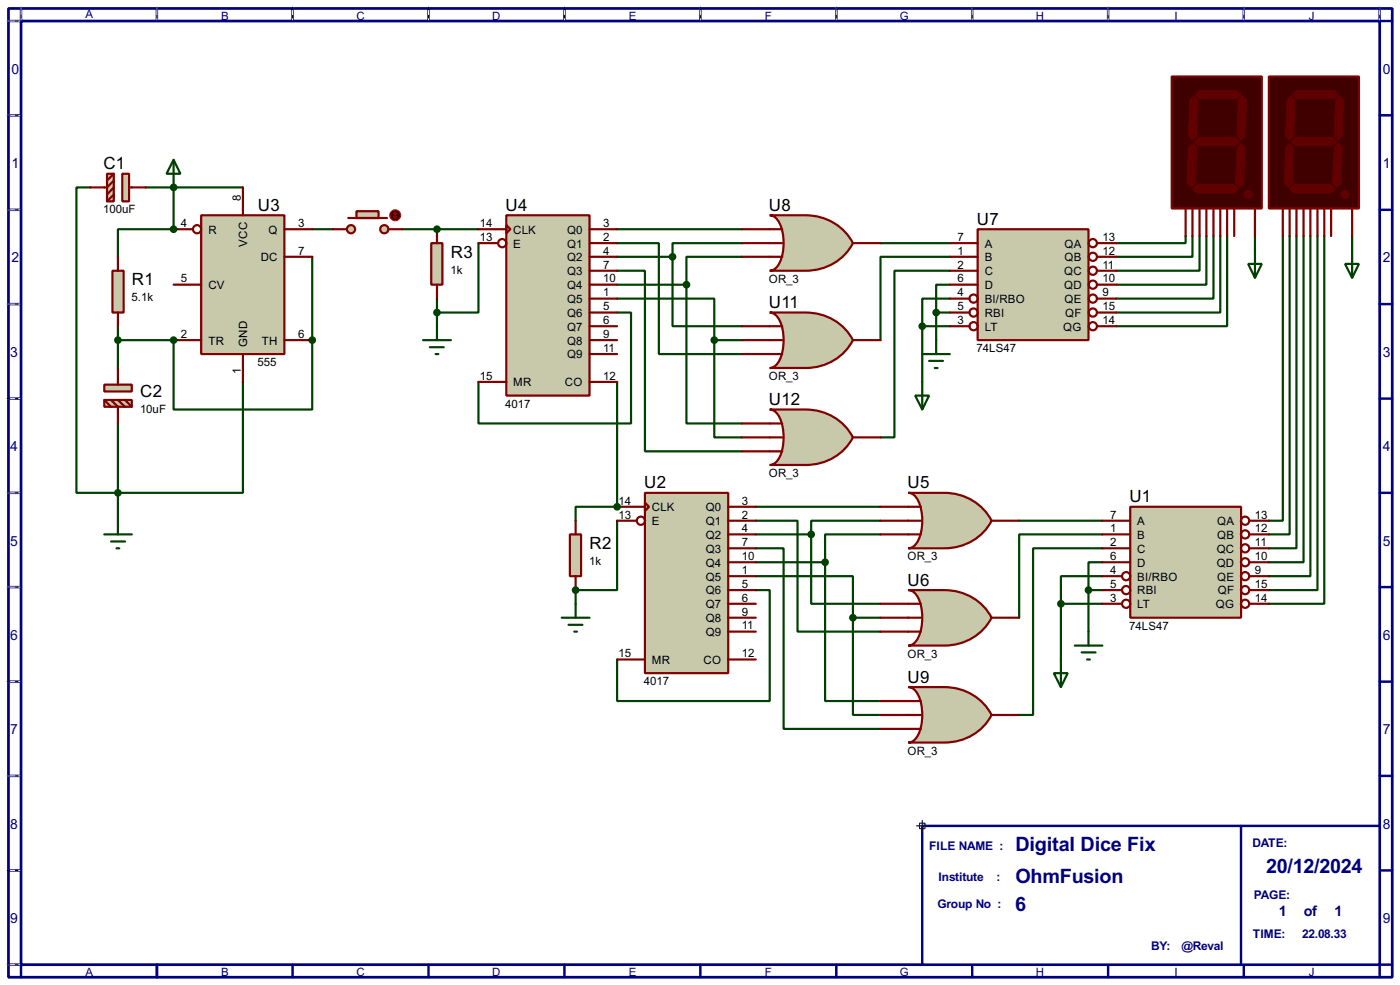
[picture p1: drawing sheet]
<svg xmlns="http://www.w3.org/2000/svg" width="256mm" height="180mm" viewBox="0 0 256 180" stroke-linecap="round" stroke-linejoin="round" font-family="sans-serif">
<path d="M1.6 1.6h253.5v177.3h-253.5zM3.9 3.9h248.9v172.7h-248.9z" fill="none" stroke="#000080" stroke-width=".5"/>
<g fill="none" stroke="#000080" stroke-width=".45">
<path d="M3.9 1.6v2.3h-2.3M28.8 1.6v2.3M53.6 1.6v2.3M78.5 1.6v2.3M103.4 1.6v2.3M128.3 1.6v2.3M153.2 1.6v2.3M178.1 1.6v2.3M203 1.6v2.3M227.9 1.6v2.3M252.8 1.6v2.3h2.3M1.6 21.1h2.3"/>
<path d="M1.6 38.4h2.3M252.8 21.1h2.3M252.8 38.4h2.3M1.6 55.7h2.3M252.8 55.7h2.3M1.6 73h2.3M252.8 73h2.3M1.6 90.2h2.3M252.8 90.2h2.3M1.6 107.5h2.3M252.8 107.5h2.3M1.6 124.8h2.3"/>
<path d="M252.8 124.8h2.3M1.6 142h2.3M1.6 159.3h2.3M252.8 142h2.3M252.8 159.3h2.3M1.6 176.6h2.3v2.3M28.8 176.6v2.3M53.6 176.6v2.3M78.5 176.6v2.3M103.4 176.6v2.3M128.3 176.6v2.3M153.2 176.6v2.3"/>
<path d="M178.1 176.6v2.3M203 176.6v2.3M227.9 176.6v2.3M255.1 176.6h-2.3v2.3"/>
</g>
<g fill="none" stroke="#fff" stroke-width=".18">
<path d="M1.3 3.9h2.3M3.9 1.3v2.3M28.8 1.3v2.3M53.6 1.3v2.3M78.5 1.3v2.3M103.4 1.3v2.3M128.3 1.3v2.3M153.2 1.3v2.3M178.1 1.3v2.3M203 1.3v2.3M227.9 1.3v2.3M252.8 1.3v2.3"/>
<path d="M1.3 21.1h2.3M1.3 38.4h2.3M1.3 55.7h2.3M1.3 73h2.3M1.3 90.2h2.3M1.3 107.5h2.3M1.3 124.8h2.3M1.3 142h2.3M1.3 159.3h2.3M1.3 176.6h2.3"/>
</g>
<g fill="none" stroke="#000" stroke-width=".18" stroke-dasharray=".5 1">
<path d="M1.3 3.9h2.3M3.9 1.3v2.3M28.8 1.3v2.3M53.6 1.3v2.3M78.5 1.3v2.3M103.4 1.3v2.3M128.3 1.3v2.3M153.2 1.3v2.3M178.1 1.3v2.3M203 1.3v2.3M227.9 1.3v2.3M252.8 1.3v2.3"/>
<path d="M1.3 21.1h2.3M1.3 38.4h2.3M1.3 55.7h2.3M1.3 73h2.3M1.3 90.2h2.3M1.3 107.5h2.3M1.3 124.8h2.3M1.3 142h2.3M1.3 159.3h2.3M1.3 176.6h2.3"/>
</g>
<path d="M169 151.2h83.8v25.4h-83.8z" fill="#fff" stroke="#000080" stroke-width=".45"/>
<path d="M167.9 151.2h2.1M168.5 150.7h1v1h-1zM169 150.2v2" fill="none" stroke="#000040" stroke-width=".2"/>
<path d="M227.4 151.2v25.4" fill="none" stroke="#000080" stroke-width=".45"/>
<g fill="none" stroke="#004000" stroke-width=".4">
<path d="M57.2 47v15.3M113.1 57.2h2.5v20.3h-27.9v-7.6M113.1 44.5h7.6v20.3h15.2M113.1 49.6h5.1v33h17.7M113.1 54.7h17.8v7.6M113.1 42h22.8M113.1 52.1h12.7M113.1 47h10.1M123.2 47v12.7h12.7M125.8 52.1v25.4h10.1M135.9 47h-10.1v5.1M135.9 44.5h-12.7v2.5"/>
<path d="M161.3 44.5h12.7M169 59.7h5M169 59.7v10.2M171.5 57.2h2.5M171.5 57.2v5.1M174 52.1h-2.5v5.1M174 54.7h-5v5M174 47h-12.7v15.3M174 49.6h-10.1v30.5h-2.6M130.9 62.3v17.8h5M130.9 62.3h5"/>
</g>
<circle cx="57.2" cy="62.3" r=".2" fill="#004000"/>
<path d="M31.8 62.3v12.7h25.4v-12.7" fill="none" stroke="#004000" stroke-width=".4"/>
<g fill="#004000">
<circle cx="31.8" cy="62.3" r=".2"/>
<circle cx="31.8" cy="42" r=".2"/>
</g>
<path d="M21.6 59.7v7.7M31.8 42h-10.2v5M21.6 62.3h10.2" fill="none" stroke="#004000" stroke-width=".4"/>
<circle cx="31.8" cy="34.3" r=".2" fill="#004000"/>
<g fill="none" stroke="#004000" stroke-width=".4">
<path d="M44.5 34.3h-12.7v7.7M57.2 42h3.8M80.1 42h7.6M217.2 43.2v1.3h-12.7M218.5 43.2v3.8h-14M219.8 43.2v6.4h-15.3M221 43.2v8.9h-16.5M222.3 43.2v11.5h-17.8M223.6 43.2v14h-19.1M224.8 43.2v16.5h-20.3M229.9 43.2v2.6M235 43.2v52.1h-2.5"/>
<path d="M236.3 43.2v54.6h-3.8M237.5 43.2v57.2h-5M238.8 43.2v59.7h-6.3M240.1 43.2v62.3h-7.6M241.4 43.2v64.8h-8.9M242.6 43.2v67.3h-10.1M247.7 43.2v2.6M44.5 69.9v20.3h-22.9v-12.7M138.5 95.3h7.6v20.3h15.2M138.5 92.8h22.8M138.5 97.8h10.1M148.6 97.8v12.7h12.7"/>
<path d="M161.3 97.8h-10.1v5.1M161.3 95.3h-12.7v2.5M186.7 95.3h15.3M202 97.8h-15.3v15.3M138.5 108h2.5v20.3h-27.9v-7.6M138.5 100.4h5.1v33h17.7M138.5 105.5h17.8v7.6M138.5 102.9h12.7M151.2 102.9v25.4h10.1M156.3 113.1v17.8h5M156.3 113.1h5M194.4 110.5v10.2"/>
<path d="M194.4 110.5h7.6M199.4 108v7.6M199.4 108h2.6M202 100.4h-12.7v30.5h-2.6M202 102.9h-2.6v5.1M202 105.5h-7.6v5"/>
</g>
<circle cx="80.1" cy="42" r=".2" fill="#004000"/>
<path d="M73.7 42h6.4M113.1 95.3v12.7h-7.6" fill="none" stroke="#004000" stroke-width=".4"/>
<circle cx="105.5" cy="108" r=".2" fill="#004000"/>
<path d="M113.1 92.8h-7.6v2.5M105.5 108v2.5" fill="none" stroke="#004000" stroke-width=".4"/>
<circle cx="113.1" cy="92.8" r=".2" fill="#004000"/>
<path d="M16.6 34.3h-2.6v55.9h7.6v5.1M26.7 34.3h5.1M80.1 54.7v5M87.7 44.5v12.7h-7.6M113.1 69.9v22.9" fill="none" stroke="#004000" stroke-width=".4"/>
<path d="M79 44.5h2.1v7.6h-2.1z" fill="#c8c8aa" stroke="#800000" stroke-width=".4"/>
<path d="M80.1 42v2.5M80.1 52.1v2.6" fill="none" stroke="#800000" stroke-width=".4"/>
<path d="M92.8 39.4h15.2v33h-15.2z" fill="#c8c8aa" stroke="#800000" stroke-width=".4"/>
<g fill="none" stroke="#800000" stroke-width=".4">
<path d="M87.7 42h5.1M87.7 44.5h3.5M92.8 41.2l.7 .8-.7 .7zM108 42h5.1M108 44.5h5.1M108 47h5.1M108 49.6h5.1M108 52.1h5.1M108 54.7h5.1M108 57.2h5.1M108 59.7h5.1M87.7 69.9h5.1"/>
<path d="M108 69.9h5.1M108 62.3h5.1M108 64.8h5.1"/>
<circle cx="92" cy="44.5" r=".75"/>
</g>
<path d="M179.1 42h20.3v20.3h-20.3z" fill="#c8c8aa" stroke="#800000" stroke-width=".4"/>
<g fill="none" stroke="#800000" stroke-width=".4">
<path d="M174 44.5h5.1M174 47h5.1M174 49.6h5.1M174 52.1h5.1M174 54.7h3.6M174 57.2h3.6M174 59.7h3.6M201 44.5h3.5M201 47h3.5M201 49.6h3.5M201 52.1h3.5M201 54.7h3.5"/>
<path d="M201 57.2h3.5M201 59.7h3.5"/>
<circle cx="178.3" cy="54.7" r=".75"/>
<circle cx="178.3" cy="57.2" r=".75"/>
<circle cx="178.3" cy="59.7" r=".75"/>
<circle cx="200.2" cy="54.7" r=".75"/>
<circle cx="200.2" cy="57.2" r=".75"/>
<circle cx="200.2" cy="59.7" r=".75"/>
<circle cx="200.2" cy="52.1" r=".75"/>
<circle cx="200.2" cy="44.5" r=".75"/>
<circle cx="200.2" cy="49.6" r=".75"/>
<circle cx="200.2" cy="47" r=".75"/>
</g>
<path d="M167.7 72.4h2.5l-1.2 2.6zM169 64.8h5M169 69.9v5.1M170.2 66.1h2.6M171.3 67.4h.5M171.5 62.3v2.5" fill="none" stroke="#004000" stroke-width=".4"/>
<g fill="#004000" stroke="#004000" stroke-width=".4">
<circle cx="171.5" cy="57.2" r=".5"/>
<circle cx="168.9" cy="59.7" r=".5"/>
</g>
<path d="M141 39.4h6.6a9.6 9.6 0 0 1 8.7 5.1 9.6 9.6 0 0 1-8.7 5.1h-6.6a2.22 2.22 0 0 0 1.8-1.5 9 9 0 0 0-.3-7.8l-1-.8z" fill-rule="evenodd" fill="#c8c8aa" stroke="#800000" stroke-width=".4"/>
<path d="M135.9 42h7.4M135.9 44.5h7.4M135.9 47h7.4M156.3 44.5h5" fill="none" stroke="#800000" stroke-width=".4"/>
<path d="M141 57.2h6.6a9.6 9.6 0 0 1 8.7 5.1 9.6 9.6 0 0 1-8.7 5.1h-6.6a2.22 2.22 0 0 0 1.8-1.5 9 9 0 0 0-.3-7.8l-1-.8z" fill-rule="evenodd" fill="#c8c8aa" stroke="#800000" stroke-width=".4"/>
<path d="M135.9 59.7h7.4M135.9 62.3h7.4M135.9 64.8h7.4M156.3 62.3h5" fill="none" stroke="#800000" stroke-width=".4"/>
<path d="M141 75h6.6a9.6 9.6 0 0 1 8.7 5.1 9.6 9.6 0 0 1-8.7 5h-6.6a2.21 2.21 0 0 0 1.8-1.5 9 9 0 0 0-.3-7.8l-1-.7z" fill-rule="evenodd" fill="#c8c8aa" stroke="#800000" stroke-width=".4"/>
<path d="M135.9 77.5h7.4M135.9 80.1h7.4M135.9 82.6h7.4M156.3 80.1h5" fill="none" stroke="#800000" stroke-width=".4"/>
<g fill="#004000" stroke="#004000" stroke-width=".4">
<circle cx="125.7" cy="52.1" r=".5"/>
<circle cx="123.2" cy="47" r=".5"/>
<circle cx="130.8" cy="62.3" r=".5"/>
</g>
<path d="M36.9 39.4h15.2v25.4h-15.2z" fill="#c8c8aa" stroke="#800000" stroke-width=".4"/>
<g fill="none" stroke="#800000" stroke-width=".4">
<path d="M44.5 34.3v5.1M31.8 42h3.6M31.8 52.1h5.1M52.1 42h5.1M52.1 47h5.1M31.8 62.3h5.1M44.5 64.8v5.1M52.1 62.3h5.1"/>
<circle cx="36.1" cy="42" r=".75"/>
</g>
<circle cx="57.2" cy="62.3" r=".5" fill="#004000" stroke="#004000" stroke-width=".4"/>
<path d="M20.6 49.6h2.1v7.6h-2.1z" fill="#c8c8aa" stroke="#800000" stroke-width=".4"/>
<path d="M21.6 47v2.6M21.6 57.2v2.5" fill="none" stroke="#800000" stroke-width=".4"/>
<g fill="#004000" stroke="#004000" stroke-width=".4">
<circle cx="31.8" cy="62.3" r=".5"/>
<circle cx="31.8" cy="42" r=".5"/>
</g>
<g fill="#c8c8aa" stroke="#800000" stroke-width=".4">
<path d="M19.1 70.4h5.1v1.3h-5.1z"/>
<path d="M19.1 73.2h5.1v1.3h-5.1z"/>
</g>
<path d="M19.1 73.2l1.3 1.3M20.4 73.2l1.2 1.3v3M21.6 67.4v3M21.6 73.2l1.3 1.3M22.9 73.2l1.3 1.3" fill="none" stroke="#800000" stroke-width=".4"/>
<g fill="#004000" stroke="#004000" stroke-width=".4">
<circle cx="21.6" cy="62.3" r=".5"/>
<circle cx="31.8" cy="34.3" r=".5"/>
</g>
<path d="M31.8 29.3l1.3 2.5h-2.6zM31.8 29.3v5" fill="none" stroke="#004000" stroke-width=".4"/>
<path d="M214.7 14h16.5v24.2h-16.5z" fill="#400000" stroke="#800000" stroke-width=".4"/>
<g fill="#600000" stroke="#600000" stroke-width=".18">
<path d="M219 17.3l.8-.7h6.8l.8 .7-.8 .8h-6.8z" fill-rule="evenodd"/>
<path d="M226.9 18.3l.7-.7 .8 .7-.3 6.6-.7 .8-.8-.8z" fill-rule="evenodd"/>
<path d="M218.7 26l.8-.8h6.9l.7 .8-.7 .7h-6.9z" fill-rule="evenodd"/>
<path d="M218 18.3l.7-.7 .8 .7-.2 6.6-.8 .8-.8-.8z" fill-rule="evenodd"/>
<path d="M226.6 27l.8-.8 .7 .8-.2 6.6-.8 .7-.7-.7z" fill-rule="evenodd"/>
<path d="M218.5 34.6l.8-.8h6.8l.8 .8-.8 .8h-6.8z" fill-rule="evenodd"/>
<path d="M217.7 27l.8-.8 .8 .8-.3 6.6-.8 .7-.7-.7z" fill-rule="evenodd"/>
<circle cx="228.6" cy="35.6" r=".75"/>
</g>
<path d="M217.2 38.2v5M218.5 38.2v5M219.8 38.2v5M221 38.2v5M222.3 38.2v5M223.6 38.2v5M224.8 38.2v5M226.1 38.2v5M229.9 38.2v5" fill="none" stroke="#800000" stroke-width=".4"/>
<path d="M228.7 48.3h2.5l-1.3 2.6zM229.9 45.8v5.1" fill="none" stroke="#004000" stroke-width=".4"/>
<path d="M232.5 14h16.5v24.2h-16.5z" fill="#400000" stroke="#800000" stroke-width=".4"/>
<g fill="#600000" stroke="#600000" stroke-width=".18">
<path d="M236.8 17.3l.7-.7h6.9l.8 .7-.8 .8h-6.9z" fill-rule="evenodd"/>
<path d="M244.7 18.3l.7-.7 .8 .7-.3 6.6-.7 .8-.8-.8z" fill-rule="evenodd"/>
<path d="M236.5 26l.8-.8h6.8l.8 .8-.8 .7h-6.8z" fill-rule="evenodd"/>
<path d="M235.8 18.3l.7-.7 .8 .7-.3 6.6-.7 .8-.8-.8z" fill-rule="evenodd"/>
<path d="M244.4 27l.8-.8 .7 .8-.2 6.6-.8 .7-.8-.7z" fill-rule="evenodd"/>
<path d="M236.3 34.6l.7-.8h6.9l.8 .8-.8 .8h-6.9z" fill-rule="evenodd"/>
<path d="M235.5 27l.8-.8 .7 .8-.2 6.6-.8 .7-.7-.7z" fill-rule="evenodd"/>
<circle cx="246.4" cy="35.6" r=".75"/>
</g>
<path d="M235 38.2v5M236.3 38.2v5M237.5 38.2v5M238.8 38.2v5M240.1 38.2v5M241.4 38.2v5M242.6 38.2v5M243.9 38.2v5M247.7 38.2v5" fill="none" stroke="#800000" stroke-width=".4"/>
<path d="M246.4 48.3h2.6l-1.3 2.6zM247.7 45.8v5.1" fill="none" stroke="#004000" stroke-width=".4"/>
<g fill="#c8c8aa" stroke="#800000" stroke-width=".4">
<circle cx="70.4" cy="42" r=".75"/>
<circle cx="64.3" cy="42" r=".75"/>
</g>
<path d="M63.8 39.9h7.1" fill="none" stroke="#800000" stroke-width=".4"/>
<path d="M65.3 38.7h4.1v1.2h-4.1z" fill="#c8c8aa" stroke="#800000" stroke-width=".4"/>
<path d="M61 42h2.6M71.2 42h2.5" fill="none" stroke="#800000" stroke-width=".4"/>
<circle cx="72.4" cy="39.4" r="1" fill="#400000" stroke="#f00" stroke-width=".2"/>
<path d="M72.2 39.7l.2 .2M72.4 38.9v1M72.4 38.9l-.2 .3M72.4 38.9l.3 .3M72.7 39.7l-.3 .2" fill="none" stroke="#f00" stroke-width=".2"/>
<path d="M207.1 92.8h20.3v20.3h-20.3z" fill="#c8c8aa" stroke="#800000" stroke-width=".4"/>
<g fill="none" stroke="#800000" stroke-width=".4">
<path d="M202 95.3h5.1M202 97.8h5.1M228.9 95.3h3.6M228.9 97.8h3.6M202 100.4h5.1M202 102.9h5.1M202 105.5h3.5M202 108h3.5M202 110.5h3.5M228.9 100.4h3.6M228.9 102.9h3.6M228.9 105.5h3.6"/>
<path d="M228.9 108h3.6M228.9 110.5h3.6"/>
<circle cx="228.1" cy="97.8" r=".75"/>
<circle cx="228.1" cy="95.3" r=".75"/>
<circle cx="206.3" cy="105.5" r=".75"/>
<circle cx="206.3" cy="108" r=".75"/>
<circle cx="206.3" cy="110.5" r=".75"/>
<circle cx="228.1" cy="100.4" r=".75"/>
<circle cx="228.1" cy="108" r=".75"/>
<circle cx="228.1" cy="105.5" r=".75"/>
<circle cx="228.1" cy="102.9" r=".75"/>
<circle cx="228.1" cy="110.5" r=".75"/>
</g>
<path d="M102.9 113.1h5.1M104.2 114.4h2.5M105.2 115.6h.5M105.5 110.5v2.6" fill="none" stroke="#004000" stroke-width=".4"/>
<path d="M104.4 97.8h2.1v7.7h-2.1z" fill="#c8c8aa" stroke="#800000" stroke-width=".4"/>
<path d="M105.5 95.3v2.5M105.5 105.5v2.5" fill="none" stroke="#800000" stroke-width=".4"/>
<path d="M118.2 90.2h15.2v33h-15.2z" fill="#c8c8aa" stroke="#800000" stroke-width=".4"/>
<g fill="none" stroke="#800000" stroke-width=".4">
<path d="M113.1 92.8h5.1M113.1 95.3h3.5M118.2 92l.7 .8-.7 .7zM133.4 92.8h5.1M133.4 95.3h5.1M133.4 97.8h5.1M133.4 100.4h5.1M133.4 102.9h5.1M133.4 105.5h5.1M133.4 108h5.1M133.4 110.5h5.1M133.4 113.1h5.1"/>
<path d="M133.4 115.6h5.1M113.1 120.7h5.1M133.4 120.7h5.1"/>
<circle cx="117.4" cy="95.3" r=".75"/>
</g>
<path d="M166.4 90.2h6.6a9.6 9.6 0 0 1 8.7 5.1 9.6 9.6 0 0 1-8.7 5.1h-6.6a2.22 2.22 0 0 0 1.8-1.5 9 9 0 0 0-.3-7.8l-1-.8z" fill-rule="evenodd" fill="#c8c8aa" stroke="#800000" stroke-width=".4"/>
<path d="M161.3 92.8h7.4M161.3 95.3h7.4M161.3 97.8h7.4M181.7 95.3h5" fill="none" stroke="#800000" stroke-width=".4"/>
<path d="M166.4 108h6.6a9.6 9.6 0 0 1 8.7 5.1 9.6 9.6 0 0 1-8.7 5.1h-6.6a2.22 2.22 0 0 0 1.8-1.5 9 9 0 0 0-.3-7.8l-1-.8z" fill-rule="evenodd" fill="#c8c8aa" stroke="#800000" stroke-width=".4"/>
<path d="M161.3 110.5h7.4M161.3 113.1h7.4M161.3 115.6h7.4M181.7 113.1h5" fill="none" stroke="#800000" stroke-width=".4"/>
<path d="M166.4 125.8h6.6a9.6 9.6 0 0 1 8.7 5.1 9.6 9.6 0 0 1-8.7 5h-6.6a2.21 2.21 0 0 0 1.8-1.5 9 9 0 0 0-.3-7.8l-1-.7z" fill-rule="evenodd" fill="#c8c8aa" stroke="#800000" stroke-width=".4"/>
<path d="M161.3 128.3h7.4M161.3 130.9h7.4M161.3 133.4h7.4M181.7 130.9h5" fill="none" stroke="#800000" stroke-width=".4"/>
<g fill="#004000" stroke="#004000" stroke-width=".4">
<circle cx="151.1" cy="102.9" r=".5"/>
<circle cx="148.6" cy="97.8" r=".5"/>
<circle cx="156.2" cy="113.1" r=".5"/>
<circle cx="199.4" cy="108" r=".5"/>
<circle cx="194.3" cy="110.5" r=".5"/>
<circle cx="21.6" cy="90.2" r=".5"/>
<circle cx="80" cy="42" r=".5"/>
<circle cx="105.4" cy="108" r=".5"/>
<circle cx="113" cy="92.8" r=".5"/>
</g>
<path d="M196.9 118.2h5.1M198.2 119.4h2.5M199.4 115.6v2.6M193.1 123.2h2.5l-1.2 2.6zM194.4 120.7v5.1M199.2 120.7h.5" fill="none" stroke="#004000" stroke-width=".4"/>
<g fill="#c8c8aa" stroke="#800000" stroke-width=".4">
<path d="M22.4 31.8h1.3v5.1h-1.3z"/>
<path d="M19.6 31.8h1.3v5.1h-1.3z"/>
</g>
<path d="M20.9 33.1l-1.3 1.2h-3M20.9 35.6l-1.3 1.3M20.9 34.3l-1.3 1.3M20.9 31.8l-1.3 1.3M23.7 34.3h3" fill="none" stroke="#800000" stroke-width=".4"/>
<path d="M80.1 59.7v2.6M77.5 62.3h5.1M78.8 63.6h2.5M79.8 64.8h.5M19.1 97.8h5.1M20.4 99.1h2.5M21.6 95.3v2.5M21.4 100.4h.5" fill="none" stroke="#004000" stroke-width=".4"/>
<circle cx="80" cy="57.2" r=".5" fill="#004000" stroke="#004000" stroke-width=".4"/>
<g font-size="4.1" fill="#000080">
<text x="186" y="155.8">Digital Dice Fix</text>
<text x="186" y="161.7">OhmFusion</text>
<text x="232" y="159.9">20/12/2024</text>
<text x="186" y="166.8">6</text>
</g>
<g font-size="3.5">
<text x="19" y="31">C1</text>
<text x="47.3" y="38.6">U3</text>
<text x="92.6" y="38.6">U4</text>
<text x="140.9" y="38.6">U8</text>
<text x="179" y="41.2">U7</text>
<text x="82.6" y="47.2">R3</text>
<text x="24.2" y="52.2">R1</text>
<text x="140.9" y="56.4">U11</text>
<text x="25.7" y="72.6">C2</text>
<text x="140.9" y="74.1">U12</text>
<text x="118" y="89.4">U2</text>
<text x="166.3" y="89.4">U5</text>
<text x="206.9" y="92">U1</text>
<text x="108" y="100.5">R2</text>
<text x="166.3" y="107.2">U6</text>
<text x="166.3" y="125">U9</text>
</g>
<g font-size="3" fill="#000080">
<text x="234.3" y="167.7">1</text>
<text x="238.9" y="167.7">of</text>
<text x="244.5" y="167.7">1</text>
</g>
<g font-size="2.9" fill="#000080">
<text x="2.1" y="13.5">0</text>
<text x="253.4" y="13.5">0</text>
<text x="2.1" y="30.7">1</text>
<text x="253.4" y="30.7">1</text>
<text x="2.1" y="48">2</text>
<text x="253.4" y="48">2</text>
<text x="1.9" y="65.3">3</text>
<text x="253.4" y="65.3">3</text>
<text x="1.9" y="82.5">4</text>
<text x="253.4" y="82.5">4</text>
<text x="1.9" y="99.9">5</text>
<text x="253.4" y="99.9">5</text>
<text x="1.9" y="117.1">6</text>
<text x="253.4" y="117.1">6</text>
<text x="1.9" y="134.4">7</text>
<text x="253.4" y="134.4">7</text>
<text x="1.9" y="151.7">8</text>
<text x="253.4" y="151.7">8</text>
<text x="1.9" y="168.9">9</text>
<text x="253.4" y="168.9">9</text>
</g>
<g font-size="2.5" fill="#000080">
<text x="170.2" y="155.6">FILE NAME :</text>
<text x="229.4" y="155.1">DATE:</text>
<text x="171.9" y="161.2">Institute</text>
<text x="182.6" y="161.2">:</text>
<text x="171.7" y="166.3">Group No :</text>
<text x="229.7" y="164.5">PAGE:</text>
<text x="210.9" y="173.9">BY:</text>
<text x="216.5" y="173.9">@Reval</text>
<text x="229.5" y="171.6">TIME:</text>
<text x="238.6" y="171.6">22.08.33</text>
</g>
<g font-size="2.4" fill="#000080">
<text x="15.6" y="3.4">A</text>
<text x="40.5" y="3.6">B</text>
<text x="65.3" y="3.6">C</text>
<text x="90.2" y="3.6">D</text>
<text x="115.2" y="3.6">E</text>
<text x="140.1" y="3.6">F</text>
<text x="164.8" y="3.6">G</text>
<text x="189.8" y="3.6">H</text>
<text x="215.1" y="3.6">I</text>
<text x="239.8" y="3.6">J</text>
<text x="15.6" y="178.7">A</text>
<text x="40.5" y="178.7">B</text>
<text x="65.3" y="178.7">C</text>
<text x="90.2" y="178.7">D</text>
<text x="115.2" y="178.7">E</text>
<text x="140.1" y="178.7">F</text>
<text x="164.8" y="178.7">G</text>
<text x="189.8" y="178.7">H</text>
<text x="215.1" y="178.7">I</text>
<text x="239.8" y="178.7">J</text>
</g>
<g font-size="2.4">
<text x="18.9" y="39.1">100uF</text>
<text x="33.2" y="41.6">4</text>
<text x="44.1" y="36.9" transform="rotate(-90 44.1 36.9)">8</text>
<text x="54.7" y="41.6">3</text>
<text x="87.9" y="41.6">14</text>
<text x="110.5" y="41.6">3</text>
<text x="38.2" y="42.7">R</text>
<text x="45.3" y="45.2" transform="rotate(-90 45.3 45.2)">VCC</text>
<text x="47.8" y="47.8">DC</text>
<text x="49.2" y="42.7">Q</text>
<text x="54.7" y="46.6">7</text>
<text x="87.9" y="44.1">13</text>
<text x="94" y="42.7">CLK</text>
<text x="94" y="45.3">E</text>
<text x="103.9" y="42.7">Q0</text>
<text x="103.9" y="45.3">Q1</text>
<text x="103.9" y="47.8">Q2</text>
<text x="110.5" y="44.1">2</text>
<text x="110.5" y="46.6">4</text>
<text x="175.4" y="44.1">7</text>
<text x="175.4" y="46.6">1</text>
<text x="180.4" y="45.3">A</text>
<text x="180.4" y="47.8">B</text>
<text x="195" y="45.3">QA</text>
<text x="195" y="47.8">QB</text>
<text x="202" y="44.1">13</text>
<text x="202" y="46.6">12</text>
<text x="33.2" y="51.7">5</text>
<text x="38.2" y="52.9">CV</text>
<text x="82.6" y="50.1">1k</text>
<text x="103.9" y="50.4">Q3</text>
<text x="103.9" y="52.9">Q4</text>
<text x="110.5" y="49.2">7</text>
<text x="110.5" y="51.7">10</text>
<text x="140.8" y="51.8">OR_3</text>
<text x="175.4" y="49.2">2</text>
<text x="175.4" y="51.7">6</text>
<text x="180.4" y="50.4">C</text>
<text x="180.4" y="52.9">D</text>
<text x="194.9" y="50.4">QC</text>
<text x="194.9" y="52.9">QD</text>
<text x="202" y="49.2">11</text>
<text x="202" y="51.7">10</text>
<text x="24.1" y="55.2">5.1k</text>
<text x="103.9" y="55.4">Q5</text>
<text x="103.9" y="58">Q6</text>
<text x="110.5" y="54.3">1</text>
<text x="110.5" y="56.8">5</text>
<text x="110.5" y="59.3">6</text>
<text x="175.4" y="54.3">4</text>
<text x="175.4" y="56.8">5</text>
<text x="175.4" y="59.3">3</text>
<text x="180.4" y="55.4">BI/RBO</text>
<text x="180.4" y="58">RBI</text>
<text x="195" y="55.4">QE</text>
<text x="195.1" y="58">QF</text>
<text x="202" y="54.3">9</text>
<text x="202" y="56.8">15</text>
<text x="202" y="59.3">14</text>
<text x="33.2" y="61.9">2</text>
<text x="38.2" y="63.1">TR</text>
<text x="45.3" y="63.5" transform="rotate(-90 45.3 63.5)">GND</text>
<text x="48" y="63.1">TH</text>
<text x="54.7" y="61.9">6</text>
<text x="103.9" y="60.5">Q7</text>
<text x="103.9" y="63.1">Q8</text>
<text x="103.9" y="65.6">Q9</text>
<text x="110.5" y="61.9">9</text>
<text x="110.5" y="64.4">11</text>
<text x="178.9" y="64.5">74LS47</text>
<text x="180.4" y="60.5">LT</text>
<text x="194.8" y="60.5">QG</text>
<text x="44.1" y="68.5" transform="rotate(-90 44.1 68.5)">1</text>
<text x="47.2" y="67">555</text>
<text x="87.9" y="69.5">15</text>
<text x="94" y="70.7">MR</text>
<text x="103.5" y="70.7">CO</text>
<text x="110.5" y="69.5">12</text>
<text x="140.8" y="69.5">OR_3</text>
<text x="25.7" y="75.5">10uF</text>
<text x="92.6" y="74.6">4017</text>
<text x="140.8" y="87.3">OR_3</text>
<text x="113.3" y="92.4">14</text>
<text x="113.3" y="94.9">13</text>
<text x="119.4" y="93.6">CLK</text>
<text x="129.3" y="93.6">Q0</text>
<text x="135.9" y="92.4">3</text>
<text x="135.9" y="94.9">2</text>
<text x="203.4" y="94.9">7</text>
<text x="229.9" y="94.9">13</text>
<text x="119.4" y="96.1">E</text>
<text x="129.3" y="96.1">Q1</text>
<text x="129.3" y="98.6">Q2</text>
<text x="129.3" y="101.2">Q3</text>
<text x="135.9" y="97.4">4</text>
<text x="135.9" y="100">7</text>
<text x="203.4" y="97.4">1</text>
<text x="203.4" y="100">2</text>
<text x="208.3" y="96.1">A</text>
<text x="208.3" y="98.6">B</text>
<text x="208.3" y="101.2">C</text>
<text x="222.9" y="101.2">QC</text>
<text x="223" y="96.1">QA</text>
<text x="223" y="98.6">QB</text>
<text x="229.9" y="97.4">12</text>
<text x="229.9" y="100">11</text>
<text x="107.9" y="103.5">1k</text>
<text x="129.3" y="103.7">Q4</text>
<text x="129.3" y="106.3">Q5</text>
<text x="135.9" y="102.5">10</text>
<text x="135.9" y="105.1">1</text>
<text x="135.9" y="107.6">5</text>
<text x="166.2" y="102.6">OR_3</text>
<text x="203.4" y="102.5">6</text>
<text x="203.4" y="105.1">4</text>
<text x="203.4" y="107.6">5</text>
<text x="208.3" y="103.7">D</text>
<text x="208.3" y="106.3">BI/RBO</text>
<text x="222.9" y="103.7">QD</text>
<text x="223" y="106.3">QE</text>
<text x="229.9" y="102.5">10</text>
<text x="229.9" y="105.1">9</text>
<text x="229.9" y="107.6">15</text>
<text x="129.3" y="108.8">Q6</text>
<text x="129.3" y="111.3">Q7</text>
<text x="129.3" y="113.9">Q8</text>
<text x="135.9" y="110.1">6</text>
<text x="135.9" y="112.7">9</text>
<text x="203.4" y="110.1">3</text>
<text x="208.3" y="108.8">RBI</text>
<text x="208.3" y="111.3">LT</text>
<text x="222.7" y="111.3">QG</text>
<text x="223.1" y="108.8">QF</text>
<text x="229.9" y="110.1">14</text>
<text x="129.3" y="116.4">Q9</text>
<text x="135.9" y="115.2">11</text>
<text x="206.9" y="115.3">74LS47</text>
<text x="113.3" y="120.3">15</text>
<text x="118" y="125.4">4017</text>
<text x="119.4" y="121.5">MR</text>
<text x="128.9" y="121.5">CO</text>
<text x="135.9" y="120.3">12</text>
<text x="166.2" y="120.4">OR_3</text>
<text x="166.2" y="138.1">OR_3</text>
</g>
</svg>
